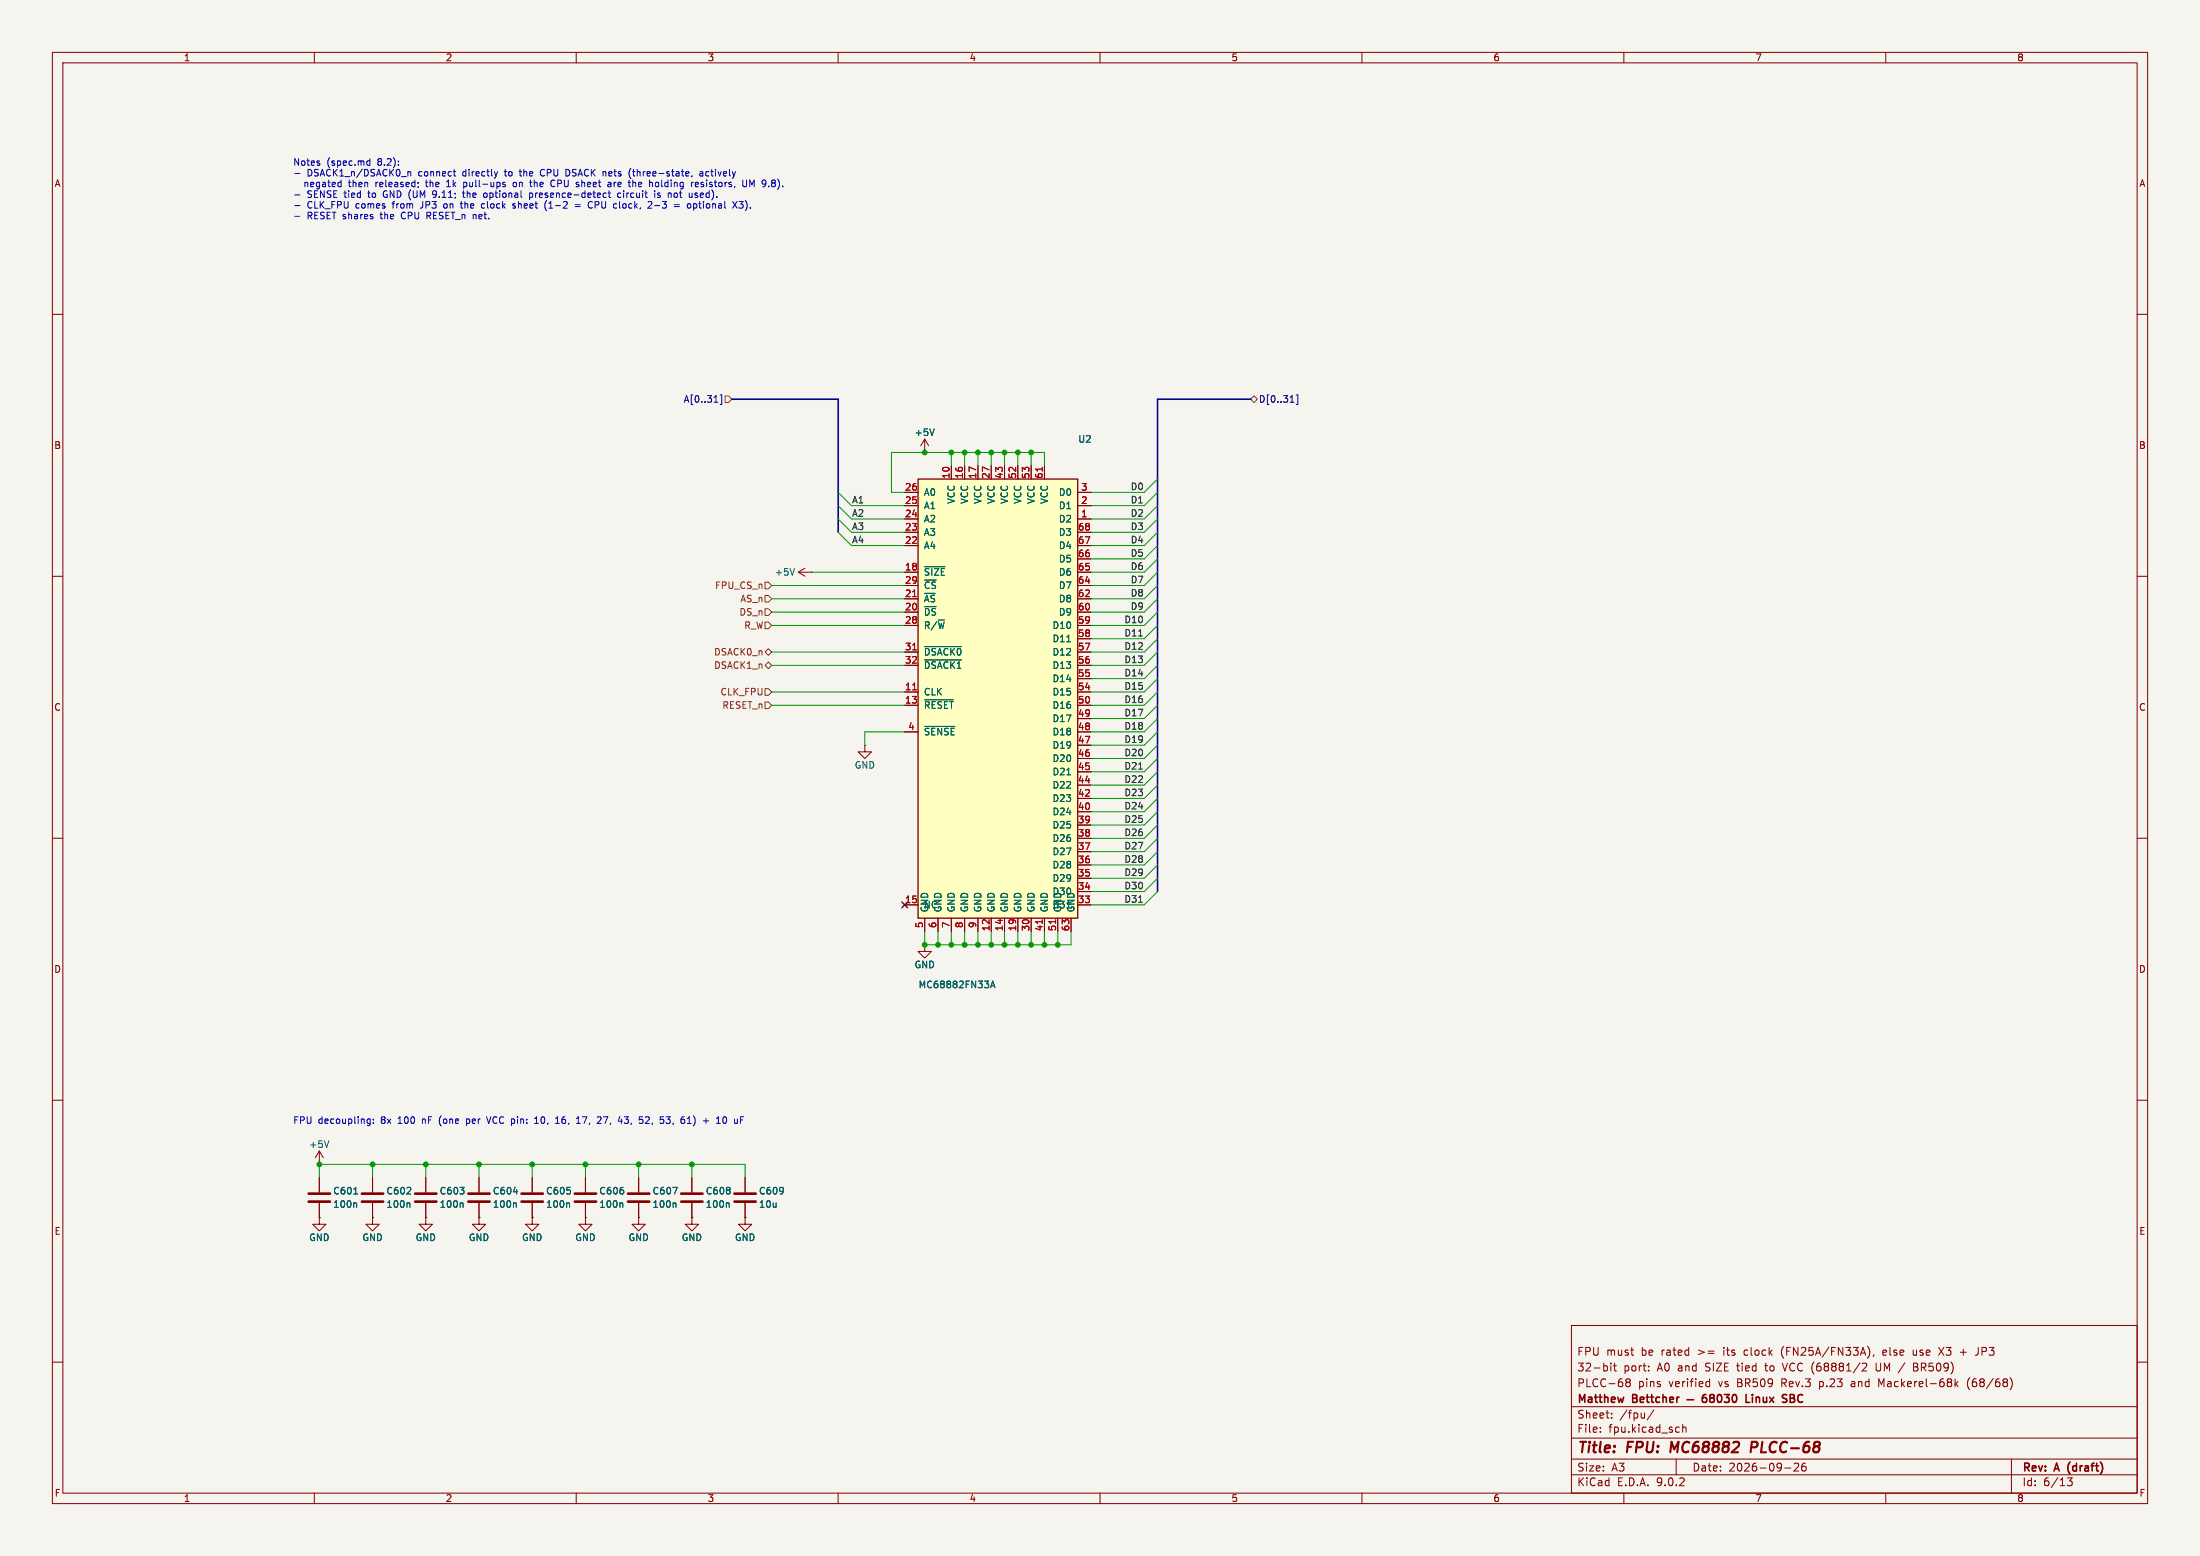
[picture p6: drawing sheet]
<svg xmlns="http://www.w3.org/2000/svg" width="420mm" height="297mm" viewBox="0 0 420 297" stroke-linecap="round" stroke-linejoin="round" font-family="sans-serif">
<path d="M0 0h420v297h-420z" fill="#f5f4ef" stroke="#f5f4ef" stroke-width=".19"/>
<g fill="none" stroke="#840000" stroke-width=".19">
<path d="M10 10h400v277h-400zM12 12h396v273h-396zM60 10v2M110 10v2M160 10v2M210 10v2M260 10v2M310 10v2M360 10v2M10 60h2M408 60h2M10 110h2"/>
<path d="M152.4 109.2l1.3 .8M152.4 109.2h2.5M153.7 108.5l-1.3 .7M154.9 109.2h.1M408 110h2M10 160h2M165.1 142.2v1.3h1.3l-1.3 1.3-1.3-1.3h1.3M165.1 142.2h.1M408 160h2M176.5 180.3v1.3h1.3l-1.3 1.3-1.2-1.3h1.2M176.5 180.3h.1M10 210h2"/>
<path d="M61 219.7v2.5M61 219.7l-.8 1.3M61 219.7l.7 1.3M408 210h2M61 232.4v1.3h1.2l-1.2 1.2-1.3-1.2h1.3M61 232.4h.1M61 222.2h.1M61 224.8v2.8M61 229.6v2.8M71.1 232.4v1.3h1.3l-1.3 1.2-1.3-1.2h1.3M71.1 232.4h.1M71.1 224.8v2.8"/>
<path d="M71.1 229.6v2.8M81.3 232.4v1.3h1.2l-1.2 1.2-1.3-1.2h1.3M81.3 232.4h.1M81.3 224.8v2.8M81.3 229.6v2.8M91.4 232.4v1.3h1.3l-1.3 1.2-1.2-1.2h1.2M91.4 232.4h.1M91.4 224.8v2.8M91.4 229.6v2.8M101.6 232.4v1.3h1.3l-1.3 1.2-1.3-1.2h1.3M101.6 232.4h.1M101.6 224.8v2.8"/>
<path d="M101.6 229.6v2.8M111.8 232.4v1.3h1.2l-1.2 1.2-1.3-1.2h1.3M111.8 232.4h.1M111.8 224.8v2.8M111.8 229.6v2.8M121.9 232.4v1.3h1.3l-1.3 1.2-1.3-1.2h1.3M121.9 232.4h.1M121.9 224.8v2.8M121.9 229.6v2.8M132.1 232.4v1.3h1.2l-1.2 1.2-1.3-1.2h1.3M132.1 232.4h.1M132.1 224.8v2.8"/>
<path d="M132.1 229.6v2.8M142.2 232.4v1.3h1.3l-1.3 1.2-1.2-1.2h1.2M142.2 232.4h.1M142.2 224.8v2.8M142.2 229.6v2.8M300 253h108v32h-108zM311.3 257.7h.6M311.7 258.7h.2M340.2 257.6v1M356.8 257.4l.1 .6-.1 .8M357.7 258.6l-.1 .3M359.9 257.7h-.2l-.3 .2 .1 .7 .4 .1"/>
<path d="M360.2 258l-.8 .2M365.2 257.7v.8l.1 .1 .4 .1M370.1 257.2l1 1.5M371.1 257.2l-1 1.5M374.2 258.1h1.2M374.8 257.5v1.2M377.7 257.2v1.1l-.3 .3-.2 .1M10 260h2M300 278.5h108M300 274.5h108M300 268.5h108M305.5 273.2v.2"/>
<path d="M305.5 272.5v.1M307.5 260.2v.1M307.5 260.7v1M307.7 270.5v.2M307.7 269.8v.1M308 260.7h.6M308.2 260.2v1.3l.4 .2M310.7 263.8l-.3-.3 .3-.3 .4 .1 .1 .2-.3 .3M310.7 263.8l-.3 .3v.4l.3 .2 .4-.1 .1-.2v-.4l-.3-.2M310.7 263.8h.2M314.7 261.5v.2M314.7 260.8v.1"/>
<path d="M315.7 269.1l-1.3 1.9M320 278.5v3M320.2 272.4l.4 .1M320.6 273.3l-.4 .1M321.2 272.5l.2-.1 .4 .1 .1 .9M321.2 271.9v1.5M325.9 263.7l.5 .1M326.4 264.6l-.5 .1M326.4 263.2v1.5M340.2 260.2l.5 1.5M342.5 279.4l.6-.1 .2 .1 .1 .3-1 1.1h1M344.7 279.3a.59 .59 0 0 0-.8 .6v.6l.2 .2 .4 .1 .2-.2 .1-.5-.1-.2h-.5l-.3 .2"/>
<path d="M353.4 264.2v.4M355.5 260.3l.6-.1 .2 .1 .1 .3-1 1.1h1M358.2 260.2v1.2l.1 .2 .4 .1M359.2 264.3l-.5-1.1v1.5M365.3 260.9h.5M365.8 260.9l.2 .1M366 260.3l-.2-.1h-.5v1.5l.7-.1M366 260.8l-.2 .1M373.2 263.2v1.5M373.4 264.1l.4 .6M373.8 263.7l-.6 .6M376 263a1.72 1.72 0 0 0 0 2.3"/>
<path d="M383.7 263a1.72 1.72 0 0 1 0 2.3M384 278.5v6.5M408 260h2M60 285v2M110 285v2M160 285v2M210 285v2M260 285v2M300 281.5h108M310 285v2M340.7 280.2h1.2M360 285v2"/>
<path d="M394.7 282.1h.9l-.5 .6 .4 .1v.6l-.2 .2-.6-.1"/>
</g>
<path d="M319.1 275.2l-.2 2M335.2 275.2h-.8l-.2 2M335.3 276.2l-1 .1" fill="none" stroke="#840000" stroke-width=".4"/>
<g fill="none" stroke="#840000" stroke-width=".3">
<path d="M322 267.2h1.3M325.7 266.2a.59 .59 0 0 0-.7 .6v.6l.1 .2 .4 .1 .3-.2v-.5l-.1-.2h-.4l-.3 .2M326.7 266.8l-.3-.3 .3-.3 .4 .1 .2 .2-.3 .3M326.7 266.8l-.3 .3 .1 .4 .2 .2 .4-.1 .2-.2-.1-.4-.2-.2M326.7 266.8h.3M328 266.3l.2-.1a.8 .8 0 0 1 .5 .7 .8 .8 0 0 1-.5 .8l-.2-.2-.2-.4zM329.2 266.2h.9l-.5 .6 .4 .1v.6l-.2 .2-.6-.2M330.8 266.3l.2-.1a.8 .8 0 0 1 .6 .7 .8 .8 0 0 1-.6 .8l-.2-.2-.1-.4zM333.3 266.2v1.5h.7M334.5 266.2v.1M334.5 266.7v1M341.8 266.9h.5"/>
<path d="M342.3 266.2h-.5v1.5h.5"/>
</g>
<g fill="none" stroke="#840000" stroke-width=".51">
<path d="M58.9 227.8h4.1M58.9 229.4h4.1M69.1 227.8h4.1M69.1 229.4h4.1M79.2 227.8h4.1M79.2 229.4h4.1M89.4 227.8h4.1M89.4 229.4h4.1M99.6 227.8h4M99.6 229.4h4M109.7 227.8h4.1M109.7 229.4h4.1"/>
<path d="M119.9 227.8h4.1M119.9 229.4h4.1M130 227.8h4.1M130 229.4h4.1M140.2 227.8h4.1M140.2 229.4h4.1"/>
</g>
<g fill="none" stroke="#006464" stroke-width=".19">
<path d="M151.7 108.5l-.4 1.3M62.8 217.7l-.4 1.3M67.5 227.9h.8M67.9 229.6l.2 .2v.6M78.1 229.6l.1 .2v.6M88.2 229.6l.2 .2v.6M98 227.5h.8M98.4 229.6l.2 .2v.6M108.5 229.6l.2 .2v.6M118.7 229.6l.2 .2v.6M128.4 226.6h.9l-.6 1.3M128.9 229.6l.1 .2v.6"/>
<path d="M139 229.6l.2 .2v.6"/>
</g>
<path d="M175.3 91.4h30.4v83.9h-30.4z" fill="#ffffc2"/>
<path d="M175.3 91.4h30.4v83.9h-30.4z" fill="none" stroke="#840000" stroke-width=".25"/>
<g fill="none" stroke="#840000" stroke-width=".19">
<path d="M172.7 94h2.6M172.7 96.5h2.6M172.7 99.1h2.6M176.5 86.4h.1M176.5 83.8v2.6M176.5 83.8l-.7 1.3M176.5 83.8l.8 1.3M181.6 88.9v2.5M184.1 88.9v2.5M186.7 88.9v2.5M189.2 88.9v2.5M191.8 88.9v2.5"/>
<path d="M194.3 88.9v2.5M196.8 88.9v2.5M199.4 88.9v2.5M205.7 94h2.6M205.7 96.5h2.6M205.7 99.1h2.6M172.7 101.6h2.6M172.7 104.1h2.6M172.7 109.2h2.6M172.7 111.8h2.6M172.7 114.3h2.6M172.7 116.8h2.6"/>
<path d="M172.7 119.4h2.6M205.7 101.6h2.6M205.7 104.1h2.6M205.7 109.2h2.6M205.7 111.8h2.6M205.7 114.3h2.6M205.7 116.8h2.6M205.7 119.4h2.6M205.7 106.7h2.6M172.7 124.5h2.6M172.7 127h2.6M172.7 132.1h2.6"/>
<path d="M172.7 134.6h2.6M172.7 139.7h2.6M205.7 124.5h2.6M205.7 127h2.6M205.7 132.1h2.6M205.7 134.6h2.6M205.7 139.7h2.6M205.7 121.9h2.6M205.7 129.5h2.6M205.7 137.2h2.6M205.7 142.2h2.6M205.7 144.8h2.6"/>
<path d="M205.7 147.3h2.6M205.7 149.9h2.6M205.7 152.4h2.6M205.7 154.9h2.6M205.7 157.5h2.6M172.7 172.7h2.6M176.5 175.3v2.5M179.1 175.3v2.5M181.6 175.3v2.5M184.1 175.3v2.5M186.7 175.3v2.5M189.2 175.3v2.5"/>
<path d="M191.8 175.3v2.5M194.3 175.3v2.5M196.8 175.3v2.5M199.4 175.3v2.5M201.9 175.3v2.5M204.5 175.3v2.5M205.7 172.7h2.6M205.7 160h2.6M205.7 162.6h2.6M205.7 165.1h2.6M205.7 167.6h2.6M205.7 170.2h2.6"/>
<path d="M176.5 180.3h.1M61 232.4h.1M61 224.8v2.8M61 229.6v2.8M71.1 232.4h.1M71.1 224.8v2.8M71.1 229.6v2.8M81.3 232.4h.1M81.3 224.8v2.8M81.3 229.6v2.8M91.4 232.4h.1M91.4 224.8v2.8"/>
<path d="M91.4 229.6v2.8M101.6 232.4h.1M101.6 224.8v2.8M101.6 229.6v2.8M111.8 232.4h.1M111.8 224.8v2.8M111.8 229.6v2.8M121.9 232.4h.1M121.9 224.8v2.8M121.9 229.6v2.8M132.1 232.4h.1M132.1 224.8v2.8"/>
<path d="M132.1 229.6v2.8M142.2 232.4h.1M142.2 224.8v2.8M142.2 229.6v2.8"/>
</g>
<g fill="none" stroke="#006464" stroke-width=".19">
<path d="M178.3 81.9l-.4 1.2M176.5 108.2h3.9M176.5 123.4h7.1M176.5 126h7.1M176.5 133.6h5.5M176.5 138.7h5.8M203.7 122.5h.7M203.7 147.9h.7M189.1 188.5l.4-1.2 .4 1.2M189.2 188.2h.6M67.5 227.9h.8M67.9 229.6l.2 .2v.6"/>
<path d="M78.1 229.6l.1 .2v.6M88.2 229.6l.2 .2v.6M98 227.5h.8M98.4 229.6l.2 .2v.6M108.5 229.6l.2 .2v.6M118.7 229.6l.2 .2v.6M128.4 226.6h.9l-.6 1.3M128.9 229.6l.1 .2v.6M139 229.6l.2 .2v.6"/>
</g>
<path d="M199 89.2v.7M174.2 113.9h.8M174.2 124h.8M174.2 131.7h.8M199 175.6v.7M201.5 175.6v.7" fill="none" stroke="#a90000" stroke-width=".19"/>
<path d="M136.3 76.8h.8M137.5 75.4h.3v1.8h-.3M246.3 76.8h.7M247.5 75.4h.3v1.8h-.3M172.1 172.1l1.2 1.2M173.3 172.1l-1.2 1.2" fill="none" stroke="#000084" stroke-width=".19"/>
<path d="M138.4 75.6h.7l.6 .6-.6 .6h-.7zM238.8 76.2l.6-.6 .6 .6-.6 .6zM146 111.1h.7l.6 .7-.6 .6h-.7zM146 113.7h.7l.6 .6-.6 .6h-.7zM146 116.2h.7l.6 .6-.6 .7h-.7zM146 118.7h.7l.6 .7-.6 .6h-.7zM146 131.4h.7l.6 .7-.6 .6h-.7zM146 124.5l.7-.7 .6 .7-.6 .6zM146 127l.7-.6 .6 .6-.6 .6zM146 134h.7l.6 .6-.6 .7h-.7z" fill="none" stroke="#725600" stroke-width=".19"/>
<path d="M217.4 121.4h.7M217.4 146.8h.7M217.4 172.2h.7" fill="none" stroke="#0f0f0f" stroke-width=".19"/>
<path d="M139.7 76.2h20.3v25.4M238.8 76.2h-17.8v94" fill="none" stroke="#000084" stroke-width=".3"/>
<g fill="none" stroke="#009600" stroke-width=".19">
<path d="M160 94l2.6 2.5h10.1M160 96.5l2.6 2.6h10.1M160 99.1l2.6 2.5h10.1M181.6 86.4v2.5M184.1 86.4v2.5M186.7 86.4v2.5M189.2 86.4v2.5M191.8 86.4v2.5M194.3 86.4v2.5M196.8 86.4v2.5M199.4 88.9v-2.5h-29.2v7.6h2.5M221 91.4l-2.6 2.6h-10.1"/>
<path d="M221 94l-2.6 2.5h-10.1M221 96.5l-2.6 2.6h-10.1M221 99.1l-2.6 2.5h-10.1M147.3 114.3h25.4M147.3 111.8h25.4M147.3 119.4h25.4M147.3 116.8h25.4M154.9 109.2h17.8M160 101.6l2.6 2.5h10.1M221 111.8l-2.6 2.5h-10.1M221 101.6l-2.6 2.5h-10.1M221 104.1l-2.6 2.6h-10.1"/>
<path d="M221 106.7l-2.6 2.5h-10.1M221 109.2l-2.6 2.6h-10.1M221 116.8l-2.6 2.6h-10.1M221 119.4l-2.6 2.5h-10.1M221 114.3l-2.6 2.5h-10.1M147.3 132.1h25.4M147.3 127h25.4M147.3 124.5h25.4M147.3 134.6h25.4M172.7 139.7h-7.6v2.5M221 129.5l-2.6 2.6h-10.1M221 124.5l-2.6 2.5h-10.1"/>
<path d="M221 134.6l-2.6 2.6h-10.1M221 139.7l-2.6 2.5h-10.1M221 137.2l-2.6 2.5h-10.1M221 121.9l-2.6 2.6h-10.1M221 127l-2.6 2.5h-10.1M221 132.1l-2.6 2.5h-10.1M221 144.8l-2.6 2.5h-10.1M221 142.2l-2.6 2.6h-10.1M221 154.9l-2.6 2.6h-10.1M221 152.4l-2.6 2.5h-10.1M221 149.9l-2.6 2.5h-10.1M221 147.3l-2.6 2.6h-10.1"/>
<path d="M221 157.5l-2.6 2.5h-10.1M176.5 177.8v2.5h28v-2.5M179.1 177.8v2.5M181.6 177.8v2.5M184.1 177.8v2.5M186.7 177.8v2.5M189.2 177.8v2.5M191.8 177.8v2.5M194.3 177.8v2.5M196.8 177.8v2.5M199.4 177.8v2.5M201.9 177.8v2.5"/>
<path d="M221 167.6l-2.6 2.6h-10.1M221 160l-2.6 2.6h-10.1M221 162.6l-2.6 2.5h-10.1M221 165.1l-2.6 2.5h-10.1M221 170.2l-2.6 2.5h-10.1M61 224.8v-2.6h81.2v2.6M71.1 222.2v2.6M81.3 222.2v2.6M91.4 222.2v2.6M101.6 222.2v2.6M111.8 222.2v2.6M121.9 222.2v2.6"/>
<path d="M132.1 222.2v2.6"/>
</g>
<g fill="none" stroke="#0000c2" stroke-width=".19">
<path d="M56.3 33.1h1M56.3 37.2h1M56.3 39.2h1M61 31.2v.3M70.1 31.5h.5M70.1 30.8h.5M70.6 30.3v1.3M77.9 32.8v.8M77.9 32.9l.2-.1h.3v.8M81.2 34.8h.5M81.4 34.4v1.2M82.6 36.7v.4l.5 .1"/>
<path d="M82.7 37.7h.3M84.8 38.9l-.1 .2 .1 .6M85.3 35.6h.7M85.5 34.6l-.2 .1M85.6 34.4v1.2M86.5 32.8h.5M86.8 33.5l.2 .1M87.9 38.9h.4M88 38.5v1l.3 .2M88.3 36.8h.5M88.5 36.4v1.1l.3 .2M89.1 35.5l-.2 .1h-.4"/>
<path d="M92.5 38.9h-.4l-.2 .2 .1 .6h.5M92.9 37v.6l-.2 .1-.3-.1M95 32.8l-.3 .8M96.1 34.8l.3 .1M96.1 35.2l.3 .1 .1 .2-.4 .1M97.9 39.1l.1 .1 .4 .3-.1 .2h-.4M98 34.9l.2-.1 .4 .1v.5l-.1 .2h-.3l-.2-.1zM99.1 32.8h.5M99.3 32.3v1.2M101.1 36.9l.4-.1 .2 .3-.1 .5h-.5M101.1 36.8v1.3M101.3 34.4v1.1"/>
<path d="M102 34.4v1.2M102.2 34.8l-.2 .1M103.6 32.3a.68 .68 0 0 0-.5 .7 .68 .68 0 0 0 .5 .6M104.1 39.7l.3 .5M104.8 39.7h.7M105.9 35.5l-.2 .1M108 32.3l.7 .2M108.7 33.4l-.7 .2M109.8 39.4h1M111.1 34.4v1.2M111.4 34.8l-.3 .1M113.1 39.6l-.1 .1"/>
<path d="M113.6 38.5v1.2M113.6 39.1h.5M116.1 36.8h.5M116.3 36.4v1.1l.3 .2M117.2 34.8v.8M117.6 34.8l-.4 .2M118.3 39.7h.2M118.5 36.9l-.4-.1-.2 .3 .1 .5h.5M120.1 34.4v1.1M120.2 33.7l.2 .4M120.4 32.1l-.2 .4M120.7 32.8h.5"/>
<path d="M120.8 34.4v1.2M120.9 32.3v1.1l.2 .2M121.4 35v.6M124.4 38.7v.3l-.7 .7h.7M125 36.8v.9M125 39.2h1M125.7 34.9v.6l-.2 .1h-.3M126 36.9l-.3-.1-.2 .2 .1 .2 .4 .1v.3h-.5M128.7 37v.6l.2 .1 .3-.1M128.7 39.4h1M128.7 39.1h1M131.5 32.8v.3l-.6 .1"/>
<path d="M132.1 33.5l-.1 .3M132.5 38.9h.4l.1 .2v.5l-.5 .1M132.7 35.2l.6-.1v-.2l-.4-.1-.2 .2 .1 .6h.5M133.1 36.9l-.3-.1-.1 .2v.2l.4 .1v.3h-.4M133.6 32.8h.5l.1 .8M133.8 35.6h.4M134.2 34.8l-.4 .2 .1 .2h.3M134.2 33.1h-.4l-.2 .2 .2 .3 .4-.1M139.9 38.5l.8 1.2M140.7 38.5l-.8 1.2M141.1 38.5h.8l-.5 .4 .4 .2v.5l-.2 .1-.5-.1M142.5 34.4v1l-.2 .2"/>
<path d="M143.1 35.6v-1.2l.4 .9 .5-.9v1.2M56.3 41.3h1M81.5 40.5v1.3M81.5 41.2h.5M70.2 214.4h.5M70.2 213.6h.5M70.7 213.6v1l-.3 .3-.3-.1M71.3 214.3v.1M71.3 213.6v.2M84 213.3l-.1 .5 .1 .8M89.1 214.4h.3M89.1 213.6v1.3"/>
<path d="M89.4 213.6h-.3M92.9 213.2l.4 1.2 .4-1.2M102.1 214.4h.7M102.2 213.5l.2-.3v1.2M106.1 214.4h.7M107.3 213.5v.8M107.3 213.8v.1M110 214.4h.8M111.2 213.2h.8l-.5 1.2M115.2 213.2h.8l-.5 1.2M119.2 214.3l.2 .1h.4M119.2 213.2h.8l-.5 .4 .3 .1"/>
<path d="M123.2 213.3l.5-.1 .3 .3-.8 .9h.8M127.2 213.2h.7l-.4 .4 .4 .2v.4l-.2 .2h-.4M131.2 214.4h.7M136.8 214.4h.7M136.9 213.5h-.1M137 213.3l.1-.1v1.2M138.1 213.3l.2-.1 .3 .1"/>
</g>
<g fill="#009600" stroke="#009600" stroke-width=".19">
<circle cx="71.1" cy="222.2" r=".46"/>
<circle cx="91.4" cy="222.2" r=".46"/>
<circle cx="101.6" cy="222.2" r=".46"/>
<circle cx="61" cy="222.2" r=".46"/>
<circle cx="81.3" cy="222.2" r=".46"/>
<circle cx="121.9" cy="222.2" r=".46"/>
<circle cx="111.8" cy="222.2" r=".46"/>
<circle cx="191.8" cy="86.4" r=".46"/>
<circle cx="194.3" cy="86.4" r=".46"/>
<circle cx="186.7" cy="86.4" r=".46"/>
<circle cx="189.2" cy="86.4" r=".46"/>
<circle cx="196.8" cy="86.4" r=".46"/>
<circle cx="181.6" cy="86.4" r=".46"/>
<circle cx="184.1" cy="86.4" r=".46"/>
<circle cx="176.5" cy="86.4" r=".46"/>
<circle cx="181.6" cy="180.3" r=".46"/>
<circle cx="184.1" cy="180.3" r=".46"/>
<circle cx="186.7" cy="180.3" r=".46"/>
<circle cx="194.3" cy="180.3" r=".46"/>
<circle cx="196.8" cy="180.3" r=".46"/>
<circle cx="189.2" cy="180.3" r=".46"/>
<circle cx="191.8" cy="180.3" r=".46"/>
<circle cx="199.4" cy="180.3" r=".46"/>
<circle cx="201.9" cy="180.3" r=".46"/>
<circle cx="132.1" cy="222.2" r=".46"/>
<circle cx="176.5" cy="180.3" r=".46"/>
<circle cx="179.1" cy="180.3" r=".46"/>
</g>
<g font-size="2.8" fill="#840000">
<text x="301" y="277.9">Title:</text>
<text x="310.6" y="277.9">FPU:</text>
<text x="319.7" y="277.9">MC68882</text>
<text x="335.9" y="277.9">PLCC-68</text>
</g>
<g font-size="2.1" fill="#840000">
<text x="301" y="262">32-bit</text>
<text x="301" y="259">FPU</text>
<text x="306.6" y="259">must</text>
<text x="309.9" y="262">port:</text>
<text x="313.4" y="259">be</text>
<text x="316.4" y="262">A0 and</text>
<text x="317.3" y="259">rated</text>
<text x="324.4" y="259">&gt;=</text>
<text x="325.8" y="262">SIZE</text>
<text x="329.4" y="259">its</text>
<text x="332.1" y="262">tied</text>
<text x="333.5" y="259">clock</text>
<text x="337.6" y="262">to</text>
<text x="340.7" y="259">(FN25A/FN33A),</text>
<text x="341.1" y="262">VCC (68881/2</text>
<text x="359.1" y="262">UM /</text>
<text x="360.3" y="259">else</text>
<text x="366.2" y="259">use</text>
<text x="366.6" y="262">BR509)</text>
<text x="371.3" y="259">X3</text>
<text x="375.5" y="259">+</text>
<text x="378.7" y="259">JP3</text>
<text x="301" y="268.2">Matthew</text>
<text x="301" y="265">PLCC-68</text>
<text x="311.7" y="268.2">Bettcher</text>
<text x="312.7" y="265">pins</text>
<text x="318.7" y="265">verified</text>
<text x="328.2" y="265">vs</text>
<text x="331.9" y="265">BR509</text>
<text x="335.2" y="268.2">Linux</text>
<text x="340.5" y="265">Rev.3</text>
<text x="342.8" y="268.2">SBC</text>
<text x="347.9" y="265">p.23</text>
<text x="354.1" y="265">and</text>
<text x="359.5" y="265">Mackerel-68k</text>
<text x="376.5" y="265">(68/68)</text>
<text x="301" y="273.7">File:</text>
<text x="301" y="271">Sheet:</text>
<text x="307.1" y="273.7">fpu.kicad_sch</text>
<text x="309.2" y="271">/fpu/</text>
<text x="301" y="281.1">Size:</text>
<text x="307.6" y="281.1">A3</text>
<text x="323" y="281.1">Date:</text>
<text x="330" y="281.1">2026-09-26</text>
<text x="386" y="281.3">Rev:</text>
<text x="392.4" y="281.3">A</text>
<text x="395.4" y="281.3">(draft)</text>
<text x="301" y="283.9">KiCad</text>
<text x="308.7" y="283.9">E.D.A.</text>
<text x="316.3" y="283.9">9.0.2</text>
<text x="386" y="283.9">Id:</text>
<text x="390.1" y="283.9">6/13</text>
</g>
<g font-size="1.8" fill="#840000">
<text x="35" y="11.9">1</text>
<text x="85" y="11.9">2</text>
<text x="135" y="11.9">3</text>
<text x="185" y="11.9">4</text>
<text x="235" y="11.9">5</text>
<text x="285" y="11.9">6</text>
<text x="335" y="11.9">7</text>
<text x="385" y="11.9">8</text>
<text x="10.3" y="35.9">A</text>
<text x="408.3" y="35.9">A</text>
<text x="10.3" y="85.9">B</text>
<text x="408.2" y="85.9">B</text>
<text x="10.3" y="135.9">C</text>
<text x="408.2" y="135.9">C</text>
<text x="10.3" y="185.9">D</text>
<text x="408.2" y="185.9">D</text>
<text x="10.3" y="235.9">E</text>
<text x="408.3" y="235.9">E</text>
<text x="10.3" y="285.9">F</text>
<text x="35" y="286.9">1</text>
<text x="85" y="286.9">2</text>
<text x="135" y="286.9">3</text>
<text x="185" y="286.9">4</text>
<text x="235" y="286.9">5</text>
<text x="285" y="286.9">6</text>
<text x="335" y="286.9">7</text>
<text x="385" y="286.9">8</text>
<text x="408.3" y="285.9">F</text>
</g>
<g font-size="1.8" fill="#0000c2">
<text x="55.9" y="32">Notes</text>
<text x="58.6" y="34">DSACK1_n/DSACK0_n</text>
<text x="62.4" y="32">(spec.md</text>
<text x="72.2" y="32">8.2):</text>
<text x="80" y="34">connect</text>
<text x="88.6" y="34">directly</text>
<text x="96.8" y="34">to</text>
<text x="99.9" y="34">the</text>
<text x="104" y="34">CPU</text>
<text x="109.1" y="34">DSACK nets</text>
<text x="121.5" y="34">(three-state,</text>
<text x="135.3" y="34">actively</text>
<text x="58.2" y="36">negated</text>
<text x="58.6" y="38.1">SENSE tied</text>
<text x="58.6" y="40.1">CLK_FPU</text>
<text x="66.9" y="36">then</text>
<text x="68" y="40.1">comes</text>
<text x="70.6" y="38.1">to</text>
<text x="72.2" y="36">released;</text>
<text x="73.6" y="38.1">GND (UM</text>
<text x="75.2" y="40.1">from</text>
<text x="80.8" y="40.1">JP3</text>
<text x="82" y="36">the</text>
<text x="83.5" y="38.1">9.11;</text>
<text x="85.4" y="40.1">on</text>
<text x="86.1" y="36">1k</text>
<text x="88.8" y="40.1">the</text>
<text x="89.5" y="38.1">the</text>
<text x="89.5" y="36">pull-ups</text>
<text x="93" y="40.1">clock</text>
<text x="93.6" y="38.1">optional</text>
<text x="99.2" y="40.1">sheet</text>
<text x="99.2" y="36">on</text>
<text x="102.5" y="38.1">presence-detect</text>
<text x="102.7" y="36">the</text>
<text x="105.4" y="40.1">(1-2</text>
<text x="106.8" y="36">CPU</text>
<text x="111.4" y="40.1">=</text>
<text x="111.9" y="36">sheet</text>
<text x="114.2" y="40.1">CPU</text>
<text x="118.1" y="36">are</text>
<text x="119.2" y="40.1">clock,</text>
<text x="119.6" y="38.1">circuit</text>
<text x="122.3" y="36">the</text>
<text x="126" y="40.1">2-3</text>
<text x="126.5" y="36">holding</text>
<text x="126.8" y="38.1">is</text>
<text x="129.6" y="38.1">not</text>
<text x="131.2" y="40.1">=</text>
<text x="133.8" y="38.1">used).</text>
<text x="133.9" y="40.1">optional</text>
<text x="134.6" y="36">resistors,</text>
<text x="142.8" y="40.1">X3).</text>
<text x="144.6" y="36">UM 9.8).</text>
<text x="58.6" y="42.2">RESET shares</text>
<text x="72.9" y="42.2">the</text>
<text x="77.1" y="42.2">CPU</text>
<text x="82.1" y="42.2">RESET_n net.</text>
<text x="55.9" y="214.8">FPU</text>
<text x="60.7" y="214.8">decoupling:</text>
<text x="72.9" y="214.8">8x</text>
<text x="76.3" y="214.8">100</text>
<text x="81.1" y="214.8">nF</text>
<text x="84.5" y="214.8">(one</text>
<text x="89.9" y="214.8">per</text>
<text x="94.1" y="214.8">VCC pin:</text>
<text x="103.5" y="214.8">10,</text>
<text x="107.7" y="214.8">16,</text>
<text x="111.9" y="214.8">17,</text>
<text x="116.1" y="214.8">27,</text>
<text x="120.3" y="214.8">43,</text>
<text x="124.5" y="214.8">52,</text>
<text x="128.7" y="214.8">53,</text>
<text x="132.9" y="214.8">61)</text>
<text x="137.3" y="214.8">+</text>
<text x="140.1" y="214.8">10</text>
</g>
<g font-size="1.8" fill="#000084">
<text x="130.4" y="77.1">A[0..31]</text>
<text x="240.2" y="77.1">D[0..31]</text>
</g>
<g font-size="1.8" fill="#006464">
<text x="174.5" y="83.4">+5V</text>
<text x="205.7" y="84.7">U2</text>
<text x="176.3" y="94.8">A0</text>
<text x="202" y="94.8">D0</text>
<text x="176.3" y="97.4">A1</text>
<text x="176.3" y="99.9">A2</text>
<text x="182.5" y="96.3" transform="rotate(-90 182.5 96.3)">VCC</text>
<text x="185" y="96.3" transform="rotate(-90 185 96.3)">VCC</text>
<text x="187.6" y="96.3" transform="rotate(-90 187.6 96.3)">VCC</text>
<text x="190.1" y="96.3" transform="rotate(-90 190.1 96.3)">VCC</text>
<text x="192.6" y="96.3" transform="rotate(-90 192.6 96.3)">VCC</text>
<text x="195.2" y="96.3" transform="rotate(-90 195.2 96.3)">VCC</text>
<text x="197.7" y="96.3" transform="rotate(-90 197.7 96.3)">VCC</text>
<text x="200.3" y="96.3" transform="rotate(-90 200.3 96.3)">VCC</text>
<text x="202" y="97.4">D1</text>
<text x="202" y="99.9">D2</text>
<text x="176.3" y="102.5">A3</text>
<text x="176.3" y="105">A4</text>
<text x="202" y="102.5">D3</text>
<text x="202" y="105">D4</text>
<text x="202" y="107.5">D5</text>
<text x="147.8" y="110.1">+5V</text>
<text x="176.3" y="110.1">~{SIZE}</text>
<text x="176.3" y="112.6">~{CS}</text>
<text x="202" y="110.1">D6</text>
<text x="202" y="112.6">D7</text>
<text x="176.3" y="115.2">~{AS}</text>
<text x="176.3" y="117.7">~{DS}</text>
<text x="202" y="115.2">D8</text>
<text x="202" y="117.7">D9</text>
<text x="176.3" y="120.2">R/~{W}</text>
<text x="176.3" y="125.3">~{DSACK0}</text>
<text x="200.8" y="120.2">D10</text>
<text x="200.8" y="122.8">D11</text>
<text x="200.8" y="125.3">D12</text>
<text x="176.3" y="127.9">~{DSACK1}</text>
<text x="200.8" y="127.9">D13</text>
<text x="200.8" y="130.4">D14</text>
<text x="176.3" y="132.9">CLK</text>
<text x="176.3" y="135.5">~{RESET}</text>
<text x="200.8" y="132.9">D15</text>
<text x="200.8" y="135.5">D16</text>
<text x="176.3" y="140.6">~{SENSE}</text>
<text x="200.8" y="138">D17</text>
<text x="200.8" y="140.6">D18</text>
<text x="200.8" y="143.1">D19</text>
<text x="163.1" y="146.9">GND</text>
<text x="200.8" y="145.6">D20</text>
<text x="200.8" y="148.2">D21</text>
<text x="200.8" y="150.7">D22</text>
<text x="200.8" y="153.3">D23</text>
<text x="200.8" y="155.8">D24</text>
<text x="200.8" y="158.3">D25</text>
<text x="200.8" y="160.9">D26</text>
<text x="200.8" y="163.4">D27</text>
<text x="200.8" y="166">D28</text>
<text x="176.3" y="173.6">NC</text>
<text x="200.8" y="168.5">D29</text>
<text x="200.8" y="171">D30</text>
<text x="200.8" y="173.6">D31</text>
<text x="177.4" y="174.2" transform="rotate(-90 177.4 174.2)">GND</text>
<text x="179.9" y="174.2" transform="rotate(-90 179.9 174.2)">GND</text>
<text x="182.5" y="174.2" transform="rotate(-90 182.5 174.2)">GND</text>
<text x="185" y="174.2" transform="rotate(-90 185 174.2)">GND</text>
<text x="187.6" y="174.2" transform="rotate(-90 187.6 174.2)">GND</text>
<text x="190.1" y="174.2" transform="rotate(-90 190.1 174.2)">GND</text>
<text x="192.6" y="174.2" transform="rotate(-90 192.6 174.2)">GND</text>
<text x="195.2" y="174.2" transform="rotate(-90 195.2 174.2)">GND</text>
<text x="197.7" y="174.2" transform="rotate(-90 197.7 174.2)">GND</text>
<text x="200.3" y="174.2" transform="rotate(-90 200.3 174.2)">GND</text>
<text x="205.3" y="174.2" transform="rotate(-90 205.3 174.2)">GND</text>
<text x="174.5" y="185">GND</text>
<text x="175.3" y="188.8">MC68882FN33A</text>
<text x="58.9" y="219.3">+5V</text>
<text x="63.5" y="228.2">C601</text>
<text x="63.5" y="230.7">100n</text>
<text x="73.7" y="228.2">C602</text>
<text x="73.7" y="230.7">100n</text>
<text x="83.8" y="228.2">C603</text>
<text x="83.8" y="230.7">100n</text>
<text x="94" y="228.2">C604</text>
<text x="94" y="230.7">100n</text>
<text x="104.1" y="228.2">C605</text>
<text x="104.1" y="230.7">100n</text>
<text x="114.3" y="228.2">C606</text>
<text x="114.3" y="230.7">100n</text>
<text x="124.5" y="228.2">C607</text>
<text x="124.5" y="230.7">100n</text>
<text x="134.6" y="228.2">C608</text>
<text x="134.6" y="230.7">100n</text>
<text x="144.8" y="228.2">C609</text>
<text x="144.8" y="230.7">10u</text>
<text x="58.9" y="237.1">GND</text>
<text x="69.1" y="237.1">GND</text>
<text x="79.2" y="237.1">GND</text>
<text x="89.4" y="237.1">GND</text>
<text x="99.6" y="237.1">GND</text>
<text x="109.7" y="237.1">GND</text>
<text x="119.9" y="237.1">GND</text>
<text x="130" y="237.1">GND</text>
<text x="140.2" y="237.1">GND</text>
</g>
<g font-size="1.8" fill="#a90000">
<text x="172.7" y="93.7">26</text>
<text x="181.4" y="91.5" transform="rotate(-90 181.4 91.5)">10</text>
<text x="183.9" y="91.5" transform="rotate(-90 183.9 91.5)">16</text>
<text x="186.4" y="91.5" transform="rotate(-90 186.4 91.5)">17</text>
<text x="189" y="91.5" transform="rotate(-90 189 91.5)">27</text>
<text x="191.5" y="91.5" transform="rotate(-90 191.5 91.5)">43</text>
<text x="194.1" y="91.5" transform="rotate(-90 194.1 91.5)">52</text>
<text x="196.6" y="91.5" transform="rotate(-90 196.6 91.5)">53</text>
<text x="199.1" y="91.5" transform="rotate(-90 199.1 91.5)">61</text>
<text x="206.3" y="93.7">3</text>
<text x="172.7" y="96.3">25</text>
<text x="172.7" y="98.8">24</text>
<text x="172.7" y="101.3">23</text>
<text x="205.7" y="101.3">68</text>
<text x="206.3" y="96.3">2</text>
<text x="206.3" y="98.8">1</text>
<text x="172.7" y="103.9">22</text>
<text x="205.7" y="103.9">67</text>
<text x="205.7" y="106.4">66</text>
<text x="172.7" y="109">18</text>
<text x="172.7" y="111.5">29</text>
<text x="205.7" y="109">65</text>
<text x="205.7" y="111.5">64</text>
<text x="172.7" y="114">21</text>
<text x="172.7" y="116.6">20</text>
<text x="172.7" y="119.1">28</text>
<text x="205.7" y="114">62</text>
<text x="205.7" y="116.6">60</text>
<text x="205.7" y="119.1">59</text>
<text x="172.7" y="124.2">31</text>
<text x="205.7" y="121.7">58</text>
<text x="205.7" y="124.2">57</text>
<text x="172.7" y="126.7">32</text>
<text x="172.7" y="131.8">11</text>
<text x="205.7" y="126.7">56</text>
<text x="205.7" y="129.3">55</text>
<text x="205.7" y="131.8">54</text>
<text x="172.7" y="134.4">13</text>
<text x="205.7" y="134.4">50</text>
<text x="205.7" y="136.9">49</text>
<text x="173.3" y="139.4">4</text>
<text x="205.7" y="139.4">48</text>
<text x="205.7" y="142">47</text>
<text x="205.7" y="144.5">46</text>
<text x="205.7" y="147.1">45</text>
<text x="205.7" y="149.6">44</text>
<text x="205.7" y="152.1">42</text>
<text x="205.7" y="154.7">40</text>
<text x="205.7" y="157.2">39</text>
<text x="205.7" y="159.8">38</text>
<text x="205.7" y="162.3">37</text>
<text x="205.7" y="164.8">36</text>
<text x="205.7" y="167.4">35</text>
<text x="172.7" y="172.5">15</text>
<text x="205.7" y="169.9">34</text>
<text x="205.7" y="172.5">33</text>
<text x="176.3" y="177.2" transform="rotate(-90 176.3 177.2)">5</text>
<text x="178.8" y="177.2" transform="rotate(-90 178.8 177.2)">6</text>
<text x="181.4" y="177.2" transform="rotate(-90 181.4 177.2)">7</text>
<text x="183.9" y="177.2" transform="rotate(-90 183.9 177.2)">8</text>
<text x="186.4" y="177.2" transform="rotate(-90 186.4 177.2)">9</text>
<text x="189" y="177.8" transform="rotate(-90 189 177.8)">12</text>
<text x="191.5" y="177.8" transform="rotate(-90 191.5 177.8)">14</text>
<text x="194.1" y="177.8" transform="rotate(-90 194.1 177.8)">19</text>
<text x="196.6" y="177.8" transform="rotate(-90 196.6 177.8)">30</text>
<text x="199.1" y="177.8" transform="rotate(-90 199.1 177.8)">41</text>
<text x="201.7" y="177.8" transform="rotate(-90 201.7 177.8)">51</text>
<text x="204.2" y="177.8" transform="rotate(-90 204.2 177.8)">63</text>
</g>
<g font-size="1.8" fill="#0f0f0f">
<text x="215.8" y="93.6">D0</text>
<text x="162.6" y="98.7">A2</text>
<text x="162.6" y="101.3">A3</text>
<text x="162.6" y="96.2">A1</text>
<text x="215.8" y="96.2">D1</text>
<text x="215.8" y="98.7">D2</text>
<text x="215.8" y="101.3">D3</text>
<text x="162.6" y="103.8">A4</text>
<text x="215.8" y="103.8">D4</text>
<text x="215.8" y="106.3">D5</text>
<text x="215.8" y="114">D8</text>
<text x="215.8" y="108.9">D6</text>
<text x="215.8" y="111.4">D7</text>
<text x="214.5" y="119">D10</text>
<text x="215.8" y="116.5">D9</text>
<text x="214.5" y="121.6">D11</text>
<text x="214.5" y="124.1">D12</text>
<text x="214.5" y="129.2">D14</text>
<text x="214.5" y="131.7">D15</text>
<text x="214.5" y="126.7">D13</text>
<text x="214.5" y="134.3">D16</text>
<text x="214.5" y="136.8">D17</text>
<text x="214.5" y="141.9">D19</text>
<text x="214.5" y="139.4">D18</text>
<text x="214.5" y="149.5">D22</text>
<text x="214.5" y="147">D21</text>
<text x="214.5" y="144.4">D20</text>
<text x="214.5" y="154.6">D24</text>
<text x="214.5" y="152.1">D23</text>
<text x="214.5" y="157.1">D25</text>
<text x="214.5" y="159.7">D26</text>
<text x="214.5" y="162.2">D27</text>
<text x="214.5" y="164.8">D28</text>
<text x="214.5" y="167.3">D29</text>
<text x="214.5" y="169.8">D30</text>
<text x="214.5" y="172.4">D31</text>
</g>
<g font-size="1.8" fill="#725600">
<text x="136.4" y="112.6">FPU_CS_n</text>
<text x="141.1" y="117.7">DS_n</text>
<text x="141.2" y="115.2">AS_n</text>
<text x="136.2" y="125.3">DSACK0_n</text>
<text x="142" y="120.2">R_W</text>
<text x="136.2" y="127.9">DSACK1_n</text>
<text x="137.4" y="132.9">CLK_FPU</text>
<text x="137.8" y="135.5">RESET_n</text>
</g>
</svg>
